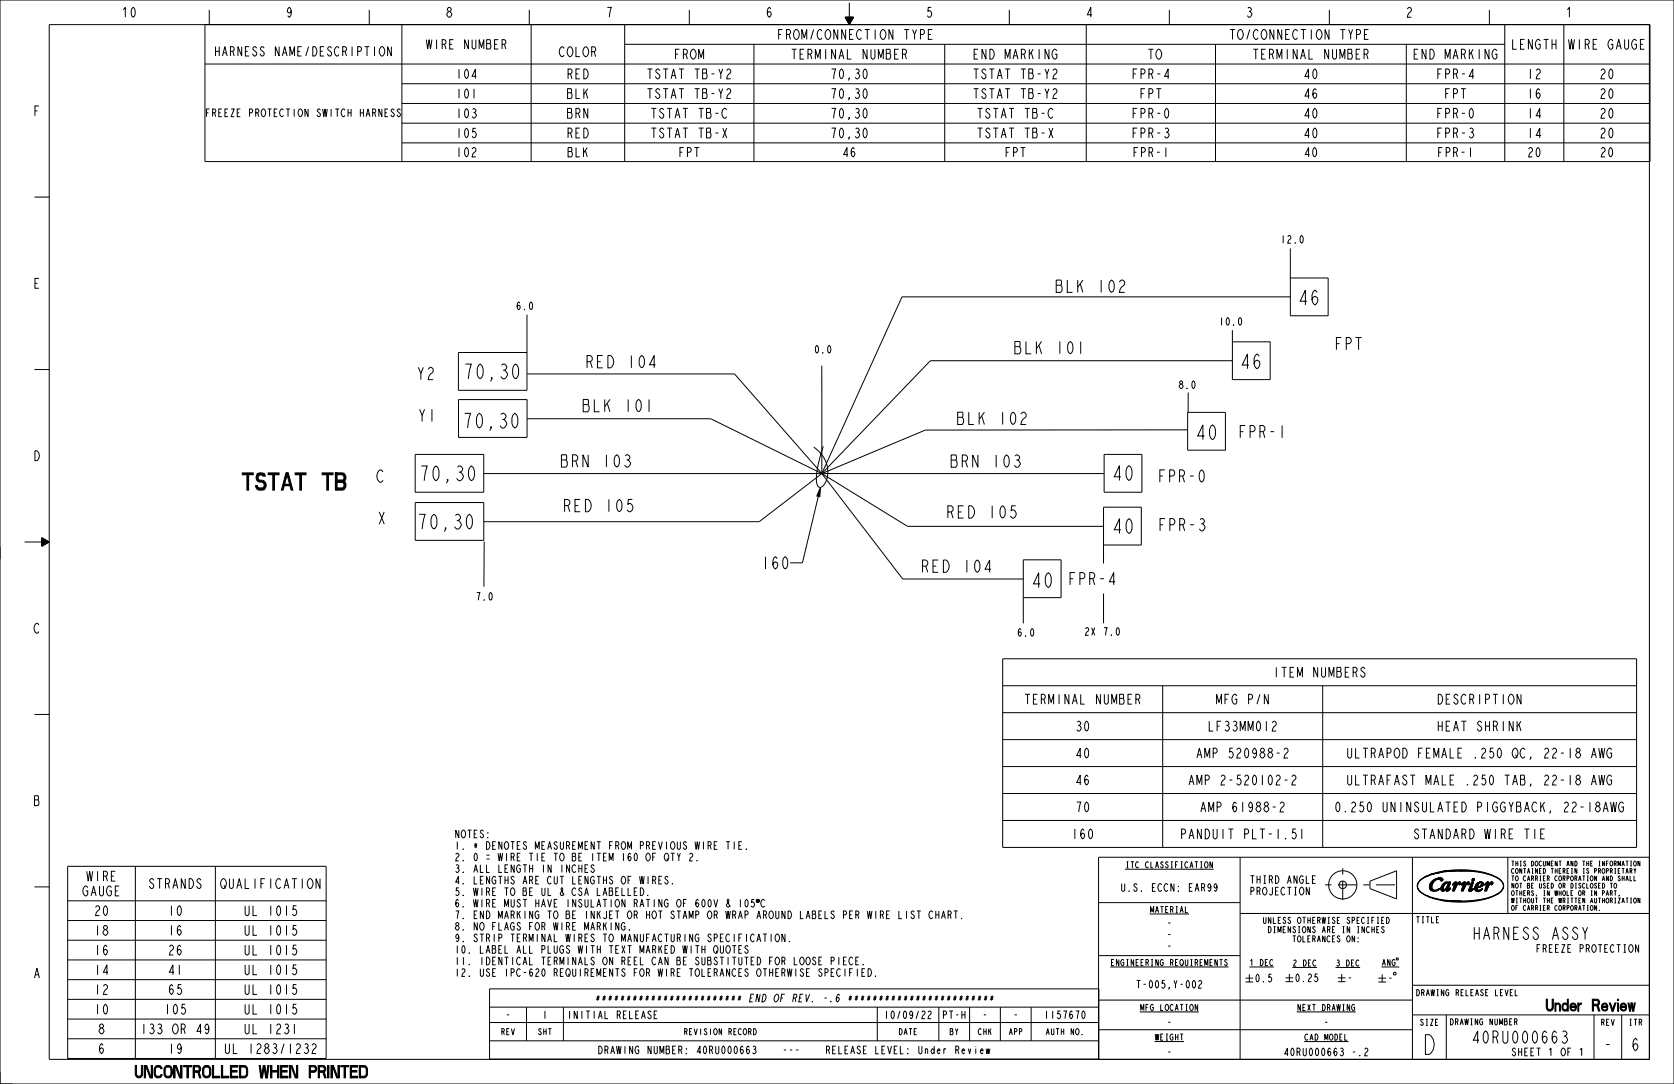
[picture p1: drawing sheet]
<svg xmlns="http://www.w3.org/2000/svg" width="864mm" height="559mm" viewBox="0 0 864 559" stroke-linecap="round" stroke-linejoin="round" font-family="sans-serif">
<path d="M684 456h37M693 448v17" fill="none" stroke="#000" stroke-width=".52" stroke-dasharray="3.3 3.3 9.8 3.3" stroke-linecap="butt"/>
<g fill="none" stroke="#000" stroke-width=".52">
<path d="M0 0h864v559h-864zM25 13h826v533h-826zM106 13h745v70h-745zM108 5v8M190 5v8M207 13v70M273 5v8M274 13v70M322 13v70M356 5v8M436 9h4l-2 4M436 9l2 4"/>
<path d="M436 9h4M436 9l2 3 2-3M436 9h4l-2 3-1-3M437 9h2l-1 3M437 9l1 2M437 10h2M438 10h1l-1 1M438 10v1M438 10h.1M438 1v12M439 10l-1 1-1-1M521 5v8"/>
<path d="M560 13v70M603 5v8M686 5v8M768 5v8M776 13v70M807 13v70M106 33h745M322 23h454M389 23v60M487 23v60M627 23v60M725 23v60"/>
<path d="M207 43h644M207 53h644M207 63h644M207 74h644M18 102h7M666 128v35h19v-20h-19M666 153h-201l-41 91M272 162v39h-36v-19h36M636 170v26h19v-20h-19M18 190h7M272 193h107l45 51M424 188v56"/>
<path d="M636 186h-156l-56 58M237 206h35v19h-35zM272 216h95l57 28M613 213h19v19h-19zM613 202v11M214 234h36v20h-36zM425 230l-3 9-1 6a5 5 0 0 0 2 6h2l1-3 1-4v-3l-2-6-5-5M570 234h19v20h-19zM613 222h-136l-53 22M214 259h36v20h-36zM424 244l-32 25h-142M424 244l42 54h62"/>
<path d="M424 244l44 27h101M570 244h-320M13 279h12M22 277l3 2-3 3zM22 277l3 2-3 2M22 278v3M22 278l3 1M22 278v3l3-2M22 278l2 1-2 2M22 278l2 1-2 1M22 279v1l2-1M22 279h1l-1 1"/>
<path d="M23 279v1v-1M23 279h.1M250 279v23M569 281h20v-20h-20v29M528 308h19v-19h-19v32M569 306v15M517 340h327v97h-327zM517 353h327M600 353v84M682 353v84M18 368h7M517 367h327"/>
<path d="M517 381h327M517 395h327M517 409h327M517 423h327M18 457h7M35 447h133v99h-133zM70 447v99M111 447v99M640 442v104M707 454l13-5v14l-13-5zM729 442v104M731 457l1 1z"/>
<path d="M732 458l1 2 5 3-4-2zM732 455l-1 2zM733 453l5-2-4 2-3 3zM735 452l3-1 5-1zM738 458h1zM738 451l5-2h6zM738 459h1zM738 455h1v3h-1zM738 459h2zM738 459h4h-2zM739 454h2l-2 1h-1zM739 454l3-1h2v1l-1-1h-2l-2 2v2v2h1l3-1-2 1h-2l-1-1v-2z"/>
<path d="M740 454l2-1zM740 453h2zM740 459l3-1-1 1zM740 453h4zM741 453h3zM742 453h2zM742 458h.1M742 453h1zM743 458h.1M743 449h17zM743 453l1 1zM743 458h2z"/>
<path d="M743 458h1zM743 459h2zM743 459h3h-2zM743 458l2-1zM744 459h1h-1zM745 456l1-1zM745 456l1-1-1 2-2 1zM745 456l1-1h2l-1 4 1-1-1 1h-1v-1l-1 1h-1l-1-1zM745 449l7-1 8 1zM745 455h1zM745 459l1-1zM745 455h1h1z"/>
<path d="M746 456l1-1-1 3-1 1v-1zM746 459h2h-1zM746 459h1zM747 457l1-1-1 3h-1v-1zM747 455h1l-1 1zM747 456l1-1-1 2zM747 459l1-1zM748 458h.1M749 456h1zM750 456h-1zM750 458l1-1-1 2h-1zM750 455h.1"/>
<path d="M750 455h1v2l2-2h1l-1 1h-1l-2 3h-1l1-4-1 1zM750 455h1zM750 455h1l-1 1zM750 456l1 1 1-2-1 2-1 1zM750 456h1v1zM751 455h.1M752 455h2zM752 455h1zM752 455h2l-1 1zM753 455h.1M753 456h.1M753 449a33 33 0 0 1 20 4 4 4 0 0 1 3 4 4 4 0 0 1-4 4 5 5 0 0 0 4-4 5 5 0 0 0-4-5 48 48 0 0 0-19-3z"/>
<path d="M754 456h1zM754 456h.1M754 456h1h-1zM754 458l2-1-1 2h-1zM754 455h1zM755 455h1v2l1-2h1v1h-1l-2 3h-1l1-4-1 1zM755 455h1zM755 455h1l-1 1zM755 456l1 1 1-2-1 2-2 1zM755 456h1v1zM756 455h2zM757 455h1z"/>
<path d="M757 455h1v1zM757 456h.1M758 459h2l-2 1zM758 459h1zM759 459l1-1zM759 455h1zM759 455h1l-2 3zM759 455h1l-1 4 1-1-2 2v-1zM759 455h.1M759 454l2-1-1 1zM760 453h1zM760 453h.1"/>
<path d="M760 458h.1M760 455l-1 4h-1zM761 458h1zM761 458l2-1zM761 458l1 1zM761 457h3zM761 459h1zM761 457l4-1-1 1zM761 457h1zM761 459h2zM761 457l1-1zM761 459h3z"/>
<path d="M761 459h3l-2 1zM761 456h2l-2 1zM761 456h2h-2zM762 456l1-1zM762 456l1-1-2 1zM762 456l2-1h1v2l-3 1 1 1 2-1-2 1-1 1-1-1v-2zM762 455h1zM762 455h2zM762 455h2l1 1h-1v-1zM763 455h1v1l-2 1zM763 455h1zM763 459l2-1z"/>
<path d="M764 456h1zM764 458h1zM765 458h.1M766 456h1zM766 456h1h-1zM766 458l2-1-1 2h-1zM766 455h1zM767 455h1v2l1-2h1v1h-1l-2 3h-1l1-4-1 1zM767 455h1zM767 455h1l-1 1zM767 456l1 1 1-2-1 2-2 1zM767 456h1v1z"/>
<path d="M768 455h2zM769 455h1zM769 455h1v1zM769 456h.1M778 442v29M851 442h-284v104M35 464h133M35 475h133M567 465h73M640 471h211M736 462l5 2zM741 463l6 1h-2z"/>
<path d="M745 464h6zM747 465l11-1a40 40 0 0 0 15-3 47 47 0 0 1-26 4zM747 465l7-1zM35 485h133M35 495h133M567 493h73M35 505h133M35 515h133M253 519h314M272 519v18M291 519v18M453 519v18"/>
<path d="M484 519v18M500 519v18M516 519v18M532 519v18M567 516h162M567 510h-314v36M729 508h122M35 525h133M35 535h133M253 537h314M253 527h314M567 531h162"/>
<path d="M729 523h122M746 523v23M822 523v23M837 523v23"/>
<circle cx="693" cy="456" r="7"/>
<circle cx="693" cy="456" r="1.9"/>
<circle cx="760" cy="454" r=".7"/>
</g>
<g fill="#000">
<path d="M731 457l1 1zM732 455l-1 2zM732 458l1 2 5 3-4-2zM733 453l5-2-4 2-3 3zM738 458h1zM738 459h1zM738 455h1v3h-1zM738 459h2zM738 459h4h-2zM739 454h2l-2 1h-1zM735 452l3-1 5-1zM740 454l2-1z"/>
<path d="M740 453h2zM740 459l3-1-1 1zM742 453h2zM742 453h1zM741 453h3zM740 453h4zM743 453l1 1zM743 458h1zM743 458h2zM743 458l2-1zM743 459h2zM743 459h3h-2z"/>
<path d="M744 459h1h-1zM745 459l1-1zM745 456l1-1-1 2-2 1zM745 456l1-1zM745 455h1zM745 455h1h1zM738 451l5-2h6zM746 459h1zM746 459h2h-1zM747 455h1l-1 1zM747 457l1-1-1 3h-1v-1zM747 459l1-1z"/>
<path d="M747 456l1-1-1 2zM749 456h1zM750 456h-1zM743 449h17zM750 458l1-1-1 2h-1zM750 456h1v1zM750 455h1zM750 455h1l-1 1zM750 456l1 1 1-2-1 2-1 1zM752 455h2zM752 455h2l-1 1zM752 455h1z"/>
<path d="M753 449a33 33 0 0 1 20 4 4 4 0 0 1 3 4 4 4 0 0 1-4 4 5 5 0 0 0 4-4 5 5 0 0 0-4-5 48 48 0 0 0-19-3zM745 449l7-1 8 1zM754 456h1zM754 456h1h-1zM754 455h1zM754 458l2-1-1 2h-1zM755 455h1zM755 456h1v1zM755 455h1l-1 1zM755 456l1 1 1-2-1 2-2 1zM756 455h2zM757 455h1v1z"/>
<path d="M757 455h1zM758 459h1zM758 459h2l-2 1zM760 455l-1 4h-1zM759 455h1zM759 455h1l-2 3zM759 459l1-1zM760 453h1zM759 454l2-1-1 1zM761 458h1zM761 458l2-1zM761 458l1 1z"/>
<path d="M761 459h1zM761 457h1zM761 457l1-1zM761 456h2l-2 1zM761 459h2zM761 456h2h-2zM762 456l1-1-2 1zM761 459h3zM762 456l1-1zM762 455h1zM761 457h3zM762 455h2z"/>
<path d="M763 455h1zM761 459h3l-2 1zM762 455h2l1 1h-1v-1zM763 459l2-1zM764 458h1zM761 457l4-1-1 1zM764 456h1zM766 456h1zM766 456h1h-1zM766 455h1zM766 458l2-1-1 2h-1zM767 455h1z"/>
<path d="M767 456h1v1zM767 455h1l-1 1zM767 456l1 1 1-2-1 2-2 1zM768 455h2zM769 455h1v1zM769 455h1zM736 462l5 2zM741 463l6 1h-2zM745 464h6zM747 465l7-1zM747 465l11-1a40 40 0 0 0 15-3 47 47 0 0 1-26 4z"/>
</g>
<!-- layer: 0 -->
<path d="M0 282v6M0 552v7h6" fill="none" stroke="#000" stroke-width=".52"/>
<!-- layer: NOTES3D -->
<g fill="none" stroke="#000" stroke-width=".52">
<path d="M422 256l-8 34h-6M423 251v5h-2zM385 438h.1M347 456h.1M360 444h.1M580 448h46M833 456v-1a1.2 1.2 0 0 1 1 2 1.2 1.2 0 0 1-1 1zM843 452v2h1M844 448l-1 1M846 444v2l-1-2v2M325 480h.1M334 462h.1"/>
<path d="M389 464h-1v1a1.3 1.3 0 0 1 1 1 1.3 1.3 0 0 1-1 2v-1M472 470h-1a1.6 1.6 0 0 0-1 1 1.6 1.6 0 0 0 2 1l-1 2-1-1M473 470h2M474 470v4M593 471h20M835 462h.1M846 463v2l-1-2v2M386 488l-1-1a1.6 1.6 0 0 0 0 2 1.6 1.6 0 0 0 1 1l-1 1-1-1M407 485h.1M441 495h1M443 493h-2v4h2M445 497h.1"/>
<path d="M448 499a2 2 0 0 1 2 2 2 2 0 0 1-2 2zM573 498h61M645 498h12M667 499h12M689 499h13M713 498h9M713 498l1-3 1 3M713 497h1M717 495v3l-1-3v3M720 495h-1a1.5 1.5 0 0 0-1 1 1.5 1.5 0 0 0 2 2v-2h-1M721 494v1h-1zM452 503h.1"/>
<path d="M643 504h4M643 506h4M645 502v4M663 504h4M663 506h4M665 502v4M690 504h4M690 506h4M692 502v4M711 504h4M711 506h4M713 502v4"/>
<path d="M719 501l1 1v1l-1-1zM588 522h30M596 537h15M669 522h30M673 537h23"/>
</g>
<path d="M423 251v5h-2z" fill="#000"/>
<text font-size="13.2" x="733" y="544">D</text>
<text font-size="11.6" x="125" y="253">TSTAT TB</text>
<g font-size="9.9">
<text x="669" y="157">46</text>
<text x="639" y="190">46</text>
<text x="239" y="195">70,30</text>
<text x="238" y="221">70,30</text>
<text x="616" y="227">40</text>
<text x="216" y="248">70,30</text>
<text x="573" y="248">40</text>
<text x="215" y="273">70,30</text>
<text x="573" y="275">40</text>
<text x="532" y="303">40</text>
</g>
<g font-size="8.3">
<text x="545" y="151">BLK 102</text>
<text x="524" y="182">BLK 101</text>
<text x="688" y="180">FPT</text>
<text x="302" y="190">RED 104</text>
<text x="215" y="196">Y2</text>
<text x="300" y="212">BLK 101</text>
<text x="215" y="217">Y1</text>
<text x="494" y="219">BLK 102</text>
<text x="639" y="226">FPR-1</text>
<text x="289" y="241">BRN 103</text>
<text x="491" y="241">BRN 103</text>
<text x="194" y="249">C</text>
<text x="597" y="249">FPR-0</text>
<text x="290" y="264">RED 105</text>
<text x="489" y="267">RED 105</text>
<text x="194" y="270">X</text>
<text x="597" y="274">FPR-3</text>
<text x="392" y="293">160</text>
<text x="476" y="295">RED 104</text>
<text x="551" y="302">FPR-4</text>
<text x="760" y="484">HARNESS ASSY</text>
<text x="759" y="538">40RU000663</text>
<text x="827" y="542">-</text>
<text x="841" y="542">6</text>
<text x="70" y="556">UNCONTROLLED WHEN PRINTED</text>
</g>
<text font-size="7.9" x="787" y="521">Under Review</text>
<g font-size="6.6">
<text x="63" y="9">10</text>
<text x="147" y="9">9</text>
<text x="230" y="9">8</text>
<text x="312" y="9">7</text>
<text x="395" y="9">6</text>
<text x="477" y="9">5</text>
<text x="560" y="9">4</text>
<text x="643" y="9">3</text>
<text x="725" y="9">2</text>
<text x="808" y="9">1</text>
<text x="402" y="20">FROM/CONNECTION TYPE</text>
<text x="635" y="20">TO/CONNECTION TYPE</text>
<text x="288" y="29">COLOR</text>
<text x="780" y="25">LENGTH</text>
<text x="809" y="25">WIRE GAUGE</text>
<text x="348" y="30">FROM</text>
<text x="408" y="30">TERMINAL NUMBER</text>
<text x="502" y="30">END MARKING</text>
<text x="592" y="30">TO</text>
<text x="647" y="30">TERMINAL NUMBER</text>
<text x="729" y="30">END MARKING</text>
<text x="292" y="41">RED</text>
<text x="334" y="41">TSTAT TB-Y2</text>
<text x="428" y="41">70,30</text>
<text x="502" y="41">TSTAT TB-Y2</text>
<text x="584" y="41">FPR-4</text>
<text x="672" y="41">40</text>
<text x="741" y="41">FPR-4</text>
<text x="788" y="41">12</text>
<text x="825" y="41">20</text>
<text x="292" y="51">BLK</text>
<text x="334" y="51">TSTAT TB-Y2</text>
<text x="428" y="51">70,30</text>
<text x="502" y="51">TSTAT TB-Y2</text>
<text x="588" y="51">FPT</text>
<text x="672" y="51">46</text>
<text x="745" y="51">FPT</text>
<text x="788" y="51">16</text>
<text x="825" y="51">20</text>
<text x="17" y="60">F</text>
<text x="292" y="61">BRN</text>
<text x="336" y="61">TSTAT TB-C</text>
<text x="428" y="61">70,30</text>
<text x="504" y="61">TSTAT TB-C</text>
<text x="584" y="61">FPR-0</text>
<text x="672" y="61">40</text>
<text x="741" y="61">FPR-0</text>
<text x="788" y="61">14</text>
<text x="825" y="61">20</text>
<text x="292" y="71">RED</text>
<text x="336" y="71">TSTAT TB-X</text>
<text x="428" y="71">70,30</text>
<text x="504" y="71">TSTAT TB-X</text>
<text x="584" y="71">FPR-3</text>
<text x="672" y="71">40</text>
<text x="741" y="71">FPR-3</text>
<text x="788" y="71">14</text>
<text x="825" y="71">20</text>
<text x="17" y="149">E</text>
<text x="17" y="237">D</text>
<text x="17" y="326">C</text>
<text x="657" y="349">ITEM NUMBERS</text>
<text x="529" y="363">TERMINAL NUMBER</text>
<text x="627" y="363">MFG P/N</text>
<text x="742" y="363">DESCRIPTION</text>
<text x="555" y="377">30</text>
<text x="623" y="377">LF33MM012</text>
<text x="742" y="377">HEAT SHRINK</text>
<text x="555" y="391">40</text>
<text x="617" y="391">AMP 520988-2</text>
<text x="696" y="391">ULTRAPOD FEMALE .250 QC, 22-18 AWG</text>
<text x="555" y="405">46</text>
<text x="613" y="405">AMP 2-520102-2</text>
<text x="696" y="405">ULTRAFAST MALE .250 TAB, 22-18 AWG</text>
<text x="17" y="415">B</text>
<text x="555" y="419">70</text>
<text x="619" y="419">AMP 61988-2</text>
<text x="690" y="419">0.250 UNINSULATED PIGGYBACK, 22-18AWG</text>
<text x="553" y="432">160</text>
<text x="609" y="432">PANDUIT PLT-1.5I</text>
<text x="730" y="432">STANDARD WIRE TIE</text>
<text x="44" y="454">WIRE</text>
<text x="42" y="462">GAUGE</text>
<text x="77" y="458">STRANDS</text>
<text x="114" y="458">QUALIFICATION</text>
<text x="48" y="472">20</text>
<text x="87" y="472">10</text>
<text x="126" y="472">UL 1015</text>
<text x="48" y="482">18</text>
<text x="87" y="482">16</text>
<text x="126" y="482">UL 1015</text>
<text x="48" y="492">16</text>
<text x="87" y="492">26</text>
<text x="126" y="492">UL 1015</text>
<text x="48" y="502">14</text>
<text x="87" y="502">41</text>
<text x="126" y="502">UL 1015</text>
<text x="17" y="504">A</text>
<text x="48" y="513">12</text>
<text x="87" y="513">65</text>
<text x="126" y="513">UL 1015</text>
<text x="48" y="523">10</text>
<text x="85" y="523">105</text>
<text x="126" y="523">UL 1015</text>
<text x="50" y="533">8</text>
<text x="73" y="533">133 OR 49</text>
<text x="126" y="533">UL 1231</text>
<text x="50" y="543">6</text>
<text x="87" y="543">19</text>
<text x="116" y="543">UL 1283/1232</text>
</g>
<g font-size="6.3">
<text x="111" y="29">HARNESS NAME/DESCRIPTION</text>
<text x="220" y="25">WIRE NUMBER</text>
<text x="235" y="41">104</text>
<text x="235" y="51">101</text>
<text x="235" y="61">103</text>
<text x="235" y="71">105</text>
<text x="235" y="81">102</text>
<text x="292" y="81">BLK</text>
<text x="350" y="81">FPT</text>
<text x="434" y="81">46</text>
<text x="518" y="81">FPT</text>
<text x="584" y="81">FPR-1</text>
<text x="673" y="81">40</text>
<text x="741" y="81">FPR-1</text>
<text x="788" y="81">20</text>
<text x="825" y="81">20</text>
</g>
<text font-size="5.5" x="390" y="468">°C</text>
<g font-size="5.2">
<text x="107" y="60">FREEZE PROTECTION SWITCH HARNESS</text>
<text x="660" y="125">12.0</text>
<text x="266" y="160">6.0</text>
<text x="629" y="168">10.0</text>
<text x="420" y="182">0.0</text>
<text x="608" y="200">8.0</text>
<text x="245" y="309">7.0</text>
<text x="525" y="328">6.0</text>
<text x="559" y="328">2X 7.0</text>
<text x="234" y="432">NOTES:</text>
<text x="234" y="438">1. * DENOTES MEASUREMENT FROM PREVIOUS WIRE TIE.</text>
<text x="234" y="444">2. 0 = WIRE TIE TO BE ITEM 160 OF QTY 2.</text>
<text x="234" y="450">3. ALL LENGTH IN INCHES</text>
<text x="234" y="456">4. LENGTHS ARE CUT LENGTHS OF WIRES.</text>
<text x="644" y="455">THIRD ANGLE</text>
<text x="234" y="462">5. WIRE TO BE UL &amp; CSA LABELLED.</text>
<text x="578" y="459">U.S. ECCN:</text>
<text x="613" y="459">EAR99</text>
<text x="644" y="461">PROJECTION</text>
<text x="234" y="468">6. WIRE MUST HAVE INSULATION RATING OF 600V &amp; 105</text>
<text x="234" y="474">7. END MARKING TO BE INKJET OR HOT STAMP OR WRAP AROUND LABELS PER WIRE LIST</text>
<text x="479" y="474">CHART.</text>
<text x="234" y="480">8. NO FLAGS FOR WIRE MARKING.</text>
<text x="602" y="478">-</text>
<text x="234" y="485">9. STRIP TERMINAL WIRES TO MANUFACTURING SPECIFICATION.</text>
<text x="602" y="484">-</text>
<text x="234" y="491">10. LABEL ALL PLUGS WITH TEXT MARKED WITH QUOTES</text>
<text x="602" y="490">-</text>
<text x="794" y="491">FREEZE PROTECTION</text>
<text x="234" y="497">11. IDENTICAL TERMINALS ON REEL CAN BE SUBSTITUTED FOR LOOSE PIECE.</text>
<text x="234" y="503">12. USE IPC-620 REQUIREMENTS FOR WIRE TOLERANCES OTHERWISE SPECIFIED.</text>
<text x="586" y="509">T-005,Y-002</text>
<text x="647" y="506">0.5</text>
<text x="668" y="506">0.25</text>
<text x="695" y="506">-</text>
<text x="716" y="506">-</text>
<text x="308" y="516">************************ END OF REV.</text>
<text x="424" y="516">-.6</text>
<text x="438" y="516">************************</text>
<text x="261" y="525">-</text>
<text x="280" y="525">1</text>
<text x="292" y="525">INITIAL RELEASE</text>
<text x="456" y="525">10/09/22</text>
<text x="486" y="525">PT-H</text>
<text x="507" y="525">-</text>
<text x="522" y="525">-</text>
<text x="539" y="525">1157670</text>
<text x="602" y="529">-</text>
<text x="683" y="529">-</text>
<text x="309" y="543">DRAWING NUMBER:</text>
<text x="359" y="543">40RU000663</text>
<text x="403" y="543">---</text>
<text x="426" y="543">RELEASE LEVEL:</text>
<text x="474" y="543">Under Review</text>
<text x="602" y="544">-</text>
<text x="662" y="544">40RU000663</text>
<text x="697" y="544">-.2</text>
<text x="780" y="544">SHEET 1 OF 1</text>
</g>
<g font-size="4.1">
<text x="581" y="447">ITC CLASSIFICATION</text>
<text x="593" y="470">MATERIAL</text>
<text x="652" y="476">UNLESS OTHERWISE SPECIFIED</text>
<text x="730" y="476">TITLE</text>
<text x="654" y="481">DIMENSIONS ARE IN INCHES</text>
<text x="667" y="486">TOLERANCES ON:</text>
<text x="574" y="498">ENGINEERING REQUIREMENTS</text>
<text x="645" y="498">1 DEC</text>
<text x="667" y="498">2 DEC</text>
<text x="689" y="498">3 DEC</text>
<text x="730" y="513">DRAWING RELEASE LEVEL</text>
<text x="588" y="521">MFG LOCATION</text>
<text x="669" y="521">NEXT DRAWING</text>
<text x="258" y="533">REV</text>
<text x="277" y="533">SHT</text>
<text x="353" y="533">REVISION RECORD</text>
<text x="464" y="533">DATE</text>
<text x="490" y="533">BY</text>
<text x="504" y="533">CHK</text>
<text x="520" y="533">APP</text>
<text x="540" y="533">AUTH NO.</text>
<text x="732" y="529">SIZE</text>
<text x="748" y="528">DRAWING NUMBER</text>
<text x="826" y="529">REV</text>
<text x="840" y="529">ITR</text>
<text x="596" y="536">WEIGHT</text>
<text x="673" y="536">CAD MODEL</text>
</g>
<g font-size="3.3">
<text x="779" y="446">THIS DOCUMENT AND THE INFORMATION</text>
<text x="779" y="450">CONTAINED THEREIN IS PROPRIETARY</text>
<text x="779" y="454">TO CARRIER CORPORATION AND SHALL</text>
<text x="779" y="458">NOT BE USED OR DISCLOSED TO</text>
<text x="779" y="462">OTHERS, IN WHOLE OR IN PART,</text>
<text x="779" y="465">WITHOUT THE WRITTEN AUTHORIZATION</text>
<text x="779" y="469">OF CARRIER CORPORATION.</text>
</g>
</svg>
